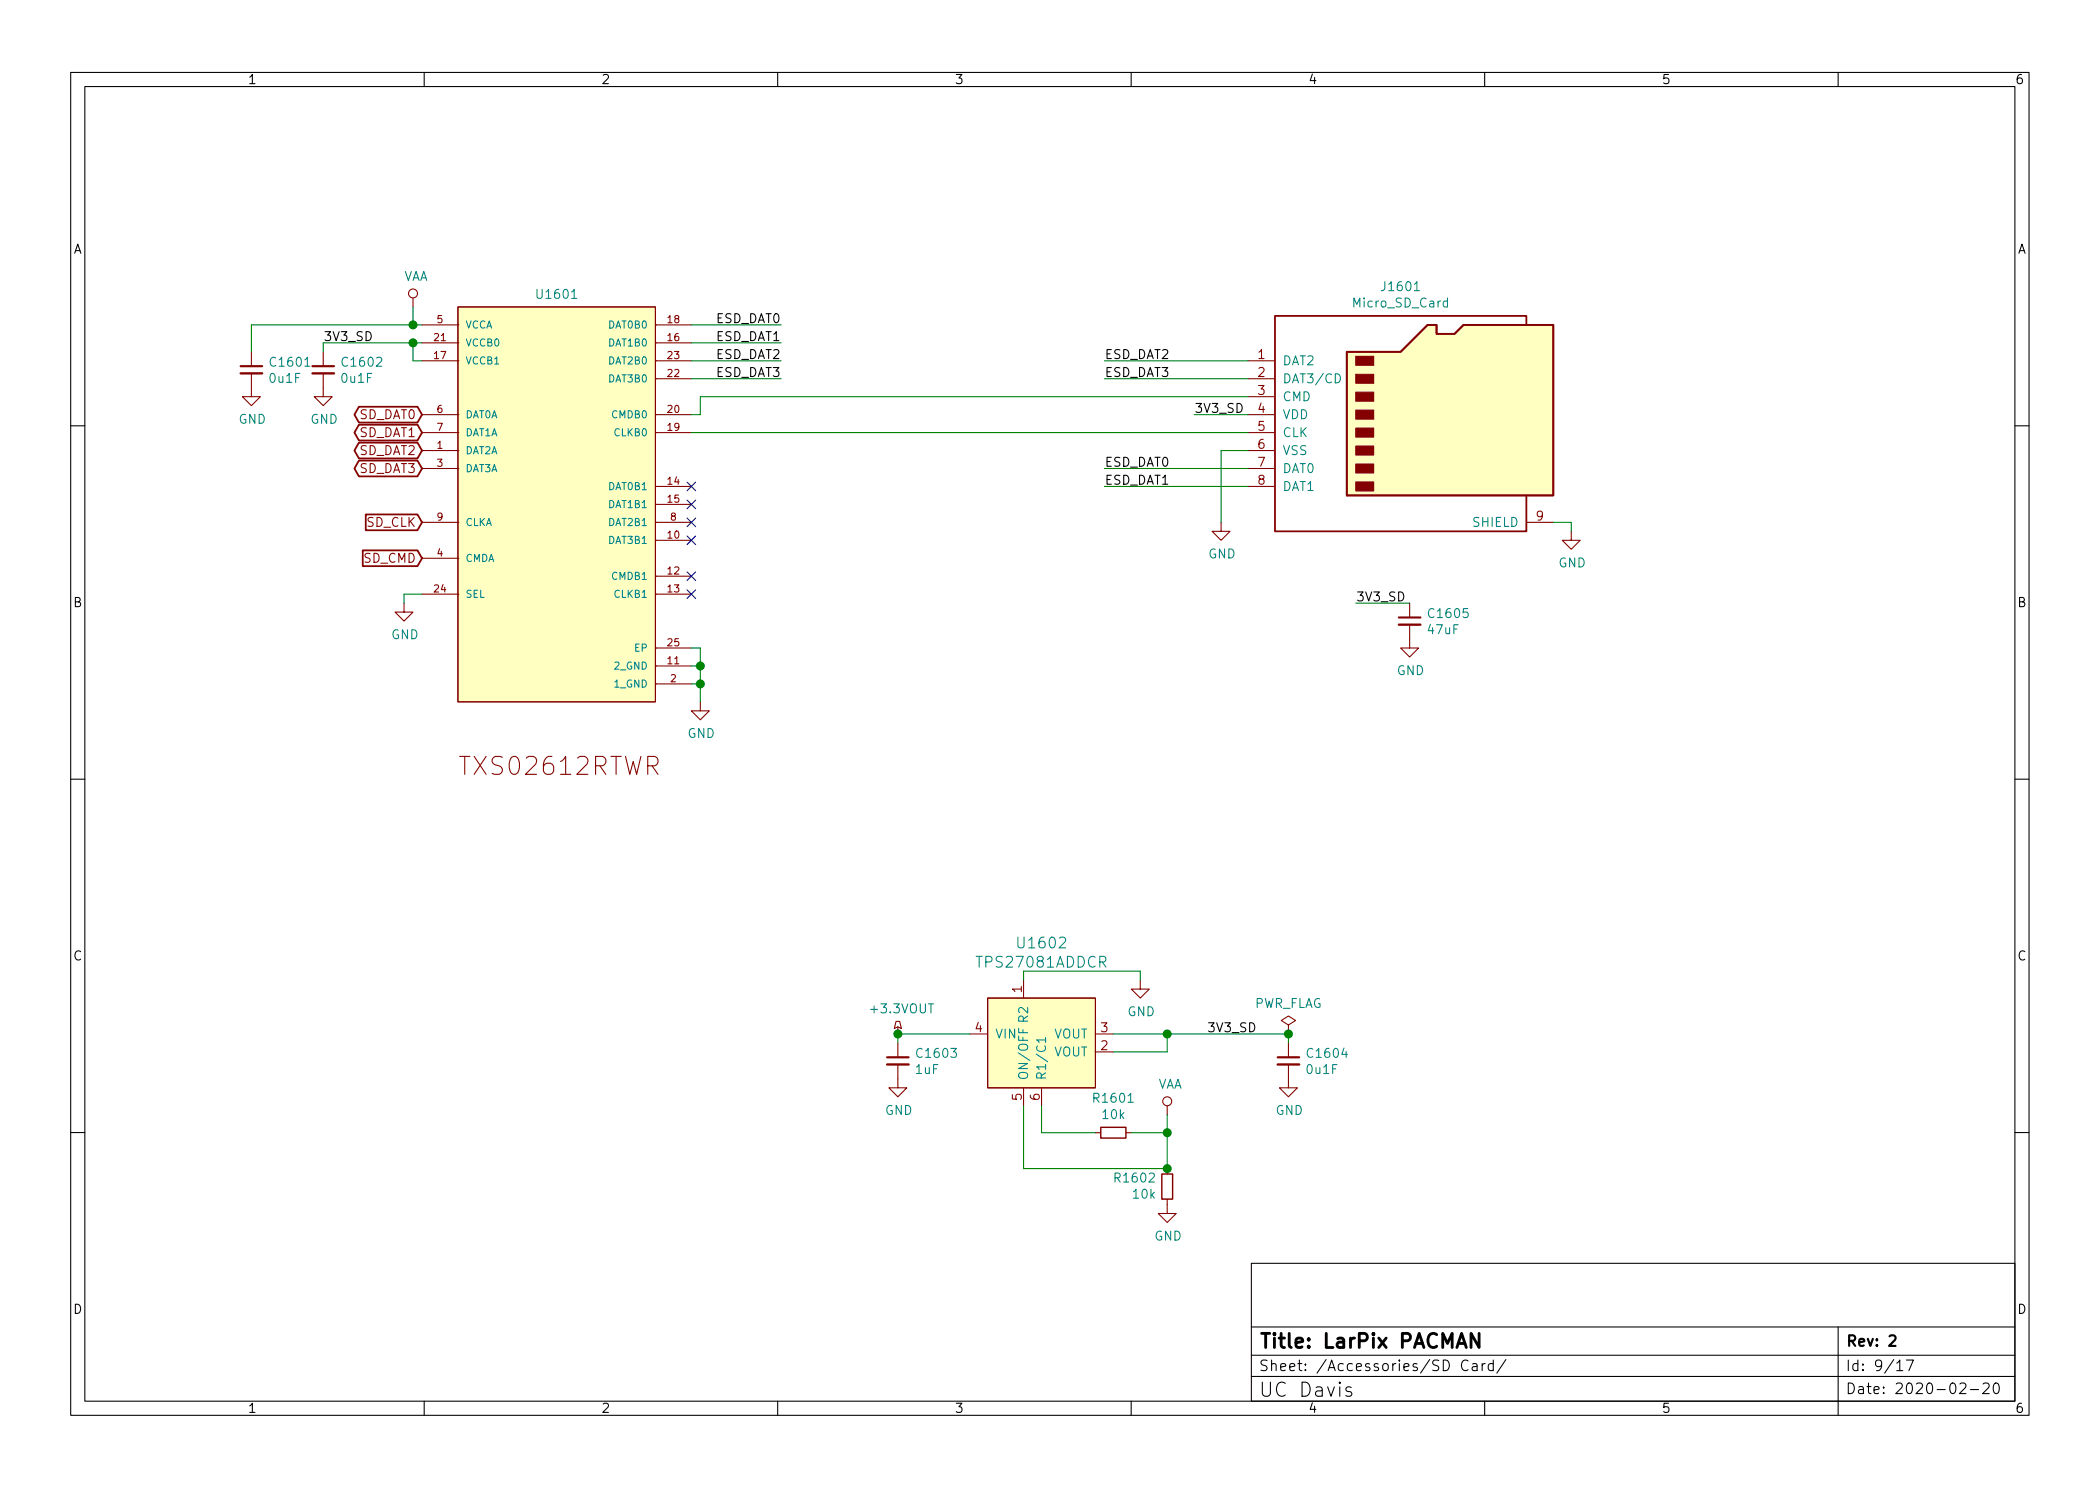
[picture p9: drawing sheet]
<svg xmlns="http://www.w3.org/2000/svg" width="297mm" height="210mm" viewBox="0 0 297 210" stroke-linecap="round" stroke-linejoin="round" font-family="sans-serif">
<g fill="none" stroke="#000" stroke-width=".15">
<path d="M10 10.2h277v190.1h-277zM12 12.2h273v186.1h-273zM60 10.2v2M110 10.2v2M160 10.2v2M210 10.2v2M260 10.2v2M10 60.2h2M285 60.2h2M10 110.2h2M285 110.2h2M10 160.2h2"/>
<path d="M177 178.7h108v19.6h-108zM285 160.2h2M60 198.3v2M110 198.3v2M160 198.3v2M177 194.8h108M177 191.8h108M177 187.8h108M191.1 196.3l-.5-.1-.2 .3 .1 .3 .6 .2 .1 .2-.1 .3-.2 .1-.5-.1M207.6 192.6a.6 .6 0 0 0-.7 0 .6 .6 0 0 0-.2 .7 .56 .56 0 0 0 .3 .6 .56 .56 0 0 0 .6-.1M208.3 193l.1-.1 .5 .1v.9M208.9 193.3l-.5 .1a.29 .29 0 0 0-.2 .2 .29 .29 0 0 0 .2 .3h.5"/>
<path d="M209.6 192.9v1M210 198.3v2M210.1 192.9l-.3 .1-.2 .2M211.2 193l-.4-.1-.3 .3v.4l.1 .3h.2h.4M211.2 192.4v1.5M213 192.4l-1.3 1.9M260 187.7v12.6M268.3 192.9l.4-.5v1.5M268.3 193.9h.8M269.6 192.4h1l-.6 1.5M277.2 195.8l.2-.1 .5 .1a.41 .41 0 0 1 .1 .5l-.9 .9h1M278.7 196.6h1.2"/>
<path d="M280.5 195.8l.2-.1 .5 .1a.41 .41 0 0 1 .1 .5l-.9 .9h1M282.1 195.8a.36 .36 0 0 1 .6 .2 .77 .77 0 0 1-.4 1.2 1 1 0 0 1-.2-1.4z"/>
</g>
<path d="M267.3 189.1l.2-.2 .5 .1a.41 .41 0 0 1 .1 .6l-.9 .8h.9" fill="none" stroke="#000" stroke-width=".3"/>
<path d="M209.2 188.7v2l-1.1-2v2" fill="none" stroke="#000" stroke-width=".4"/>
<g fill="none" stroke="#840000" stroke-width=".15">
<path d="M35.6 52.8v3.3h1.2l-1.2 1.3-1.3-1.3h1.3M35.6 49.8v2M45.7 52.8v3.3h1.3l-1.3 1.3-1.3-1.3h1.3M45.7 49.8v2M58.4 42.2v1.2M59.7 48.5h5.1M59.7 51h5.1M59.7 46h5.1M59.7 58.7h5.1M64.8 43.4h27.9v55.9h-27.9zM64.8 58.7h.1M64.8 51h.1"/>
<path d="M64.8 48.5h.1M64.8 46h.1M92.7 58.7h.1M92.7 53.6h.1M92.7 51h.1M92.7 48.5h.1M92.7 46h.1M92.7 48.5h5.1M92.7 51h5.1M92.7 46h5.1M92.7 58.7h5.1M92.7 53.6h5.1"/>
<path d="M176.5 51h3.8M176.5 58.7h3.8M176.5 53.6h3.8M176.5 56.1h3.8M59.7 63.7h5.1M59.7 61.2h5.1M59.7 66.3h5.1M59.7 79h5.1M59.7 73.9h5.1M64.8 79h.1M64.8 73.9h.1M64.8 66.3h.1"/>
<path d="M64.8 63.7h.1M64.8 61.2h.1M92.7 76.4h.1M92.7 73.9h.1M92.7 71.4h.1M92.7 68.8h.1M92.7 61.2h.1M92.7 76.4h5.1M92.7 68.8h5.1M92.7 71.4h5.1M92.7 61.2h5.1M92.7 73.9h5.1"/>
<path d="M172.7 73.9v1.3h1.3l-1.3 1.2-1.3-1.2h1.3M176.5 63.7h3.8M176.5 68.8h3.8M176.5 61.2h3.8M176.5 66.3h3.8M215.9 73.9h3.8M222.2 75.2v1.2h1.3l-1.3 1.3-1.2-1.3h1.2M57.1 85.3v1.3h1.3l-1.3 1.3-1.2-1.3h1.2M59.7 84.1h5.1M64.8 84.1h.1M92.7 96.8h.1M92.7 94.2h.1"/>
<path d="M92.7 91.7h.1M92.7 84.1h.1M92.7 81.5h.1M92.7 94.2h5.1M92.7 81.5h5.1M92.7 84.1h5.1M92.7 96.8h5.1M92.7 91.7h5.1M99.1 99.3v1.3h1.2l-1.2 1.2-1.3-1.2h1.3M199.4 88.4v3.3h1.3l-1.3 1.3-1.3-1.3h1.3M199.4 85.3v2.1M144.8 138.7v2.5"/>
<path d="M161.3 138.7v1.2h1.3l-1.3 1.3-1.3-1.3h1.3M126.7 144.5h.6l.2 1-.5-.2-.5 .2zM127 150.6v3.3h1.3l-1.3 1.3-1.3-1.3h1.3M127 145.3v1M127 147.6v2M137.2 146.3h2.5M139.7 141.2h15.2v12.7h-15.2zM144.8 153.9v2.6M147.3 153.9v2.6M154.9 148.8h2.6M154.9 146.3h2.6M165.1 156.5v1.2"/>
<path d="M182.2 145l1.1-.6-1.1-.6-1 .6 1 .6v1.3M182.2 146.3h.1M182.2 150.6v3.3h1.3l-1.3 1.3-1.2-1.3h1.2M182.2 147.6v2M154.9 160.3h.8M159.3 160.3h.7M165.1 169.7v2h1.3l-1.3 1.3-1.3-1.3h1.3M165.1 165.3v.8"/>
<circle cx="58.4" cy="41.5" r=".63"/>
<circle cx="165.1" cy="155.8" r=".63"/>
</g>
<g fill="#ffffc2" stroke="#ffffc2" stroke-width=".14">
<path d="M64.8 43.4h27.9v55.9h-27.9z"/>
<path d="M139.7 141.2h15.2v12.7h-15.2z"/>
<path d="M190.5 49.8h7.6l3.8-3.8h1.3v1.2h2.5l1.3-1.2h12.7v24.1h-29.2z"/>
</g>
<path d="M188.9 52.9a.64 .64 0 0 1 .7 .6 .64 .64 0 0 1-.7 .7zM200.1 41.1h.7M204.7 42.7l-.3-.1-.3 .2v.4l.2 .2h.4M204.7 42.2v1.2M144.1 145.5v.6h1.3M147.9 147.1h-1.3l.4 .4M147.9 146.8v.7" fill="none" stroke="#008484" stroke-width=".15"/>
<path d="M34 52.8h3.1M44.2 52.8h3M197.9 88.4h3M125.5 150.6h3M180.7 150.6h3.1" fill="none" stroke="#840000" stroke-width=".33"/>
<path d="M34 51.8h3.1M44.2 51.8h3M197.9 87.4h3M125.5 149.6h3M180.7 149.6h3.1" fill="none" stroke="#840000" stroke-width=".3"/>
<path d="M50.8 57.6h8.3l.6 1.1-.6 1.1h-8.3l-.7-1.1zM190.5 49.8h7.6l3.8-3.8h1.3v1.2h2.5l1.3-1.2h12.7v24.1h-29.2zM215.9 46v-1.3h-35.6v30.5h35.6v-5.1M50.8 65.2h8.3l.6 1.1-.6 1.1h-8.3l-.7-1.1zM50.8 60.1h8.3l.6 1.1-.6 1.1h-8.3l-.7-1.1zM50.8 62.6h8.3l.6 1.1-.6 1.2h-8.3l-.7-1.2zM51.3 77.9h7.8l.6 1.1-.6 1.1h-7.8zM51.7 72.8h7.4l.6 1.1-.6 1.1h-7.4z" fill="none" stroke="#840000" stroke-width=".25"/>
<g fill="#840000" stroke="#840000" stroke-width=".15">
<path d="M191.8 68.2h2.5v1.3h-2.5z"/>
<path d="M191.8 65.7h2.5v1.2h-2.5z"/>
<path d="M191.8 63.1h2.5v1.3h-2.5z"/>
<path d="M191.8 60.6h2.5v1.2h-2.5z"/>
<path d="M191.8 58h2.5v1.3h-2.5z"/>
<path d="M191.8 55.5h2.5v1.3h-2.5z"/>
<path d="M191.8 53h2.5v1.2h-2.5z"/>
<path d="M191.8 50.4h2.5v1.3h-2.5z"/>
</g>
<path d="M155.7 159.5h3.6v1.5h-3.6zM164.3 166.1h1.6v3.6h-1.6z" fill="none" stroke="#840000" stroke-width=".2"/>
<g fill="none" stroke="#008400" stroke-width=".15">
<path d="M58.4 43.4v2.6M58.4 48.5v2.5h1.3M59.7 46h-24.1v3.8M59.7 48.5h-14v1.3M97.8 46h12.7M97.8 48.5h12.7M97.8 51h12.7M97.8 53.6h12.7M156.2 51h20.3M156.2 53.6h20.3M168.9 58.7h7.6M176.5 56.1h-77.4v2.6h-1.3"/>
<path d="M97.8 61.2h78.7M156.2 66.3h20.3M156.2 68.8h20.3M176.5 63.7h-3.8v10.2M219.7 73.9h2.5v1.3M59.7 84.1h-2.6v1.2M97.8 91.7h1.3v7.6M97.8 94.2h1.3M97.8 96.8h1.3M191.8 85.3h7.6M144.8 138.7v-1.3h16.5v1.3M137.2 146.3h-10.2v1.3"/>
<path d="M144.8 156.5v8.8h20.3v-7.6M147.3 156.5v3.8h7.6M157.5 146.3h24.7v1.3M165.1 146.3v2.5h-7.6M160 160.3h5.1"/>
</g>
<path d="M97.2 73.3l1.2 1.2M97.2 68.2l1.2 1.2M97.2 70.8l1.2 1.2M97.2 75.8l1.2 1.3M98.4 73.3l-1.2 1.2M98.4 68.2l-1.2 1.2M98.4 70.8l-1.2 1.2M98.4 75.8l-1.2 1.3M97.2 83.5l1.2 1.2M97.2 80.9l1.2 1.2M98.4 83.5l-1.2 1.2M98.4 80.9l-1.2 1.2" fill="none" stroke="#000084" stroke-width=".15"/>
<g fill="#008400" stroke="#008400" stroke-width=".25">
<circle cx="58.4" cy="46" r=".51"/>
<circle cx="58.4" cy="48.5" r=".51"/>
<circle cx="99.1" cy="94.2" r=".51"/>
<circle cx="99.1" cy="96.8" r=".51"/>
<circle cx="127" cy="146.3" r=".51"/>
<circle cx="182.2" cy="146.3" r=".51"/>
<circle cx="165.1" cy="146.3" r=".51"/>
<circle cx="165.1" cy="160.3" r=".51"/>
<circle cx="165.1" cy="165.3" r=".51"/>
</g>
<text font-size="3.5" fill="#840000" x="65.5" y="109.7">TXS02612RTWR</text>
<g font-size="2.8">
<text x="178" y="190.8">Title: LarPix PACMAN</text>
<text x="178" y="197.7">UC Davis</text>
</g>
<g font-size="2.1" fill="#008484">
<text x="138.5" y="136.9">TPS27081ADDCR</text>
<text x="144.2" y="134.2">U1602</text>
</g>
<g font-size="2.1">
<text x="261" y="190.5">Rev: 2</text>
<text x="178" y="194">Sheet: /Accessories/SD Card/</text>
<text x="261" y="197.3">Date: 2020-02-20</text>
<text x="261" y="194">Id: 9/17</text>
</g>
<g font-size="1.8">
<text x="35" y="11.9">1</text>
<text x="85" y="11.9">2</text>
<text x="135" y="11.9">3</text>
<text x="185" y="11.9">4</text>
<text x="235" y="11.9">5</text>
<text x="285" y="11.9">6</text>
<text x="10.3" y="35.9">A</text>
<text x="285.3" y="35.9">A</text>
<text x="101.3" y="45.7">ESD_DAT0</text>
<text x="45.7" y="48.3">3V3_SD</text>
<text x="101.3" y="48.3">ESD_DAT1</text>
<text x="101.3" y="50.8">ESD_DAT2</text>
<text x="101.3" y="53.3">ESD_DAT3</text>
<text x="156.2" y="50.8">ESD_DAT2</text>
<text x="156.2" y="53.3">ESD_DAT3</text>
<text x="168.9" y="58.4">3V3_SD</text>
<text x="156.2" y="66">ESD_DAT0</text>
<text x="156.2" y="68.6">ESD_DAT1</text>
<text x="10.3" y="85.9">B</text>
<text x="191.8" y="85.1">3V3_SD</text>
<text x="285.3" y="85.9">B</text>
<text x="10.3" y="135.9">C</text>
<text x="285.3" y="135.9">C</text>
<text x="171.2" y="146">3V3_SD</text>
<text x="10.3" y="185.9">D</text>
<text x="285.3" y="185.9">D</text>
<text x="35" y="199.9">1</text>
<text x="85" y="199.9">2</text>
<text x="135" y="199.9">3</text>
<text x="185" y="199.9">4</text>
<text x="235" y="199.9">5</text>
<text x="285" y="199.9">6</text>
</g>
<g font-size="1.8" fill="#008484">
<text x="57" y="39.7">VAA</text>
<text x="195.7" y="41.2">J1601</text>
<text x="76.1" y="42.3">U1601</text>
<text x="191.5" y="43.5">Micro_SD_Card</text>
<text x="38.4" y="51.9">C1601</text>
<text x="48.6" y="51.9">C1602</text>
<text x="181.4" y="51.7">DAT2</text>
<text x="33.7" y="60">GND</text>
<text x="38.2" y="54.2">0u1F</text>
<text x="43.9" y="60">GND</text>
<text x="48.4" y="54.2">0u1F</text>
<text x="181.4" y="54.2">DAT3/CD</text>
<text x="181.4" y="56.8">CMD</text>
<text x="181.4" y="59.3">VDD</text>
<text x="181.4" y="61.8">CLK</text>
<text x="181.4" y="64.4">VSS</text>
<text x="181.4" y="66.9">DAT0</text>
<text x="181.4" y="69.5">DAT1</text>
<text x="208.4" y="74.5">SHIELD</text>
<text x="170.9" y="79">GND</text>
<text x="220.4" y="80.3">GND</text>
<text x="202" y="89.7">47uF</text>
<text x="202.3" y="87.4">C1605</text>
<text x="55.3" y="90.4">GND</text>
<text x="197.6" y="95.5">GND</text>
<text x="97.2" y="104.4">GND</text>
<text x="123.3" y="143.4">+3.3VOUT</text>
<text x="159.5" y="143.8">GND</text>
<text x="177.3" y="142.6">PWR_FLAG</text>
<text x="129.9" y="149.7">C1603</text>
<text x="140.7" y="146.9">VIN</text>
<text x="145.4" y="144.5" transform="rotate(-90 145.4 144.5)">R2</text>
<text x="149" y="149.5">VOUT</text>
<text x="149" y="146.9">VOUT</text>
<text x="185.1" y="149.7">C1604</text>
<text x="129.5" y="152">1uF</text>
<text x="145.4" y="152.9" transform="rotate(-90 145.4 152.9)">ON/OFF</text>
<text x="148" y="152.9" transform="rotate(-90 148 152.9)">R1/C1</text>
<text x="163.7" y="154">VAA</text>
<text x="184.9" y="152">0u1F</text>
<text x="125.2" y="157.7">GND</text>
<text x="154.9" y="156">R1601</text>
<text x="156" y="158.3">10k</text>
<text x="180.4" y="157.7">GND</text>
<text x="157.9" y="167.3">R1602</text>
<text x="160.3" y="169.6">10k</text>
<text x="163.3" y="175.5">GND</text>
</g>
<g font-size="1.8" fill="#840000">
<text x="177.9" y="50.8">1</text>
<text x="177.9" y="53.3">2</text>
<text x="50.8" y="59.3">SD_DAT0</text>
<text x="177.9" y="55.9">3</text>
<text x="177.9" y="58.4">4</text>
<text x="50.8" y="61.8">SD_DAT1</text>
<text x="50.8" y="64.4">SD_DAT2</text>
<text x="177.9" y="61">5</text>
<text x="177.9" y="63.5">6</text>
<text x="50.8" y="66.9">SD_DAT3</text>
<text x="177.9" y="66">7</text>
<text x="177.9" y="68.6">8</text>
<text x="51.8" y="74.5">SD_CLK</text>
<text x="217.3" y="73.7">9</text>
<text x="51.4" y="79.6">SD_CMD</text>
<text x="144.5" y="140.4" transform="rotate(-90 144.5 140.4)">1</text>
<text x="137.9" y="146">4</text>
<text x="155.7" y="148.6">2</text>
<text x="155.7" y="146">3</text>
<text x="144.5" y="155.7" transform="rotate(-90 144.5 155.7)">5</text>
<text x="147.1" y="155.7" transform="rotate(-90 147.1 155.7)">6</text>
</g>
<g font-size="1.4" fill="#840000">
<text x="61.8" y="45.7">5</text>
<text x="94.5" y="45.7">18</text>
<text x="61.4" y="50.8">17</text>
<text x="61.4" y="48.3">21</text>
<text x="94.5" y="48.3">16</text>
<text x="94.5" y="53.3">22</text>
<text x="94.5" y="50.8">23</text>
<text x="61.8" y="58.4">6</text>
<text x="94.5" y="58.4">20</text>
<text x="61.8" y="63.5">1</text>
<text x="61.8" y="61">7</text>
<text x="94.5" y="61">19</text>
<text x="61.8" y="66">3</text>
<text x="94.5" y="68.6">14</text>
<text x="94.5" y="71.1">15</text>
<text x="61.8" y="73.7">9</text>
<text x="94.5" y="76.2">10</text>
<text x="94.9" y="73.7">8</text>
<text x="61.4" y="83.8">24</text>
<text x="61.8" y="78.7">4</text>
<text x="94.5" y="81.3">12</text>
<text x="94.5" y="83.8">13</text>
<text x="94.5" y="94">11</text>
<text x="94.5" y="91.4">25</text>
<text x="94.9" y="96.5">2</text>
</g>
<g font-size="1.4" fill="#008484">
<text x="65.8" y="46.5">VCCA</text>
<text x="86.2" y="46.5">DAT0B0</text>
<text x="65.8" y="51.6">VCCB1</text>
<text x="65.8" y="49">VCCB0</text>
<text x="86.2" y="49">DAT1B0</text>
<text x="86.2" y="51.6">DAT2B0</text>
<text x="65.8" y="59.2">DAT0A</text>
<text x="86.2" y="54.1">DAT3B0</text>
<text x="86.7" y="59.2">CMDB0</text>
<text x="65.8" y="64.3">DAT2A</text>
<text x="65.8" y="61.7">DAT1A</text>
<text x="87" y="61.7">CLKB0</text>
<text x="65.8" y="66.8">DAT3A</text>
<text x="86.2" y="69.3">DAT0B1</text>
<text x="86.2" y="71.9">DAT1B1</text>
<text x="65.8" y="74.4">CLKA</text>
<text x="86.2" y="77">DAT3B1</text>
<text x="86.2" y="74.4">DAT2B1</text>
<text x="65.8" y="79.5">CMDA</text>
<text x="86.7" y="82">CMDB1</text>
<text x="65.8" y="84.6">SEL</text>
<text x="87" y="84.6">CLKB1</text>
<text x="87" y="94.7">2_GND</text>
<text x="89.8" y="92.2">EP</text>
<text x="87" y="97.3">1_GND</text>
</g>
</svg>
